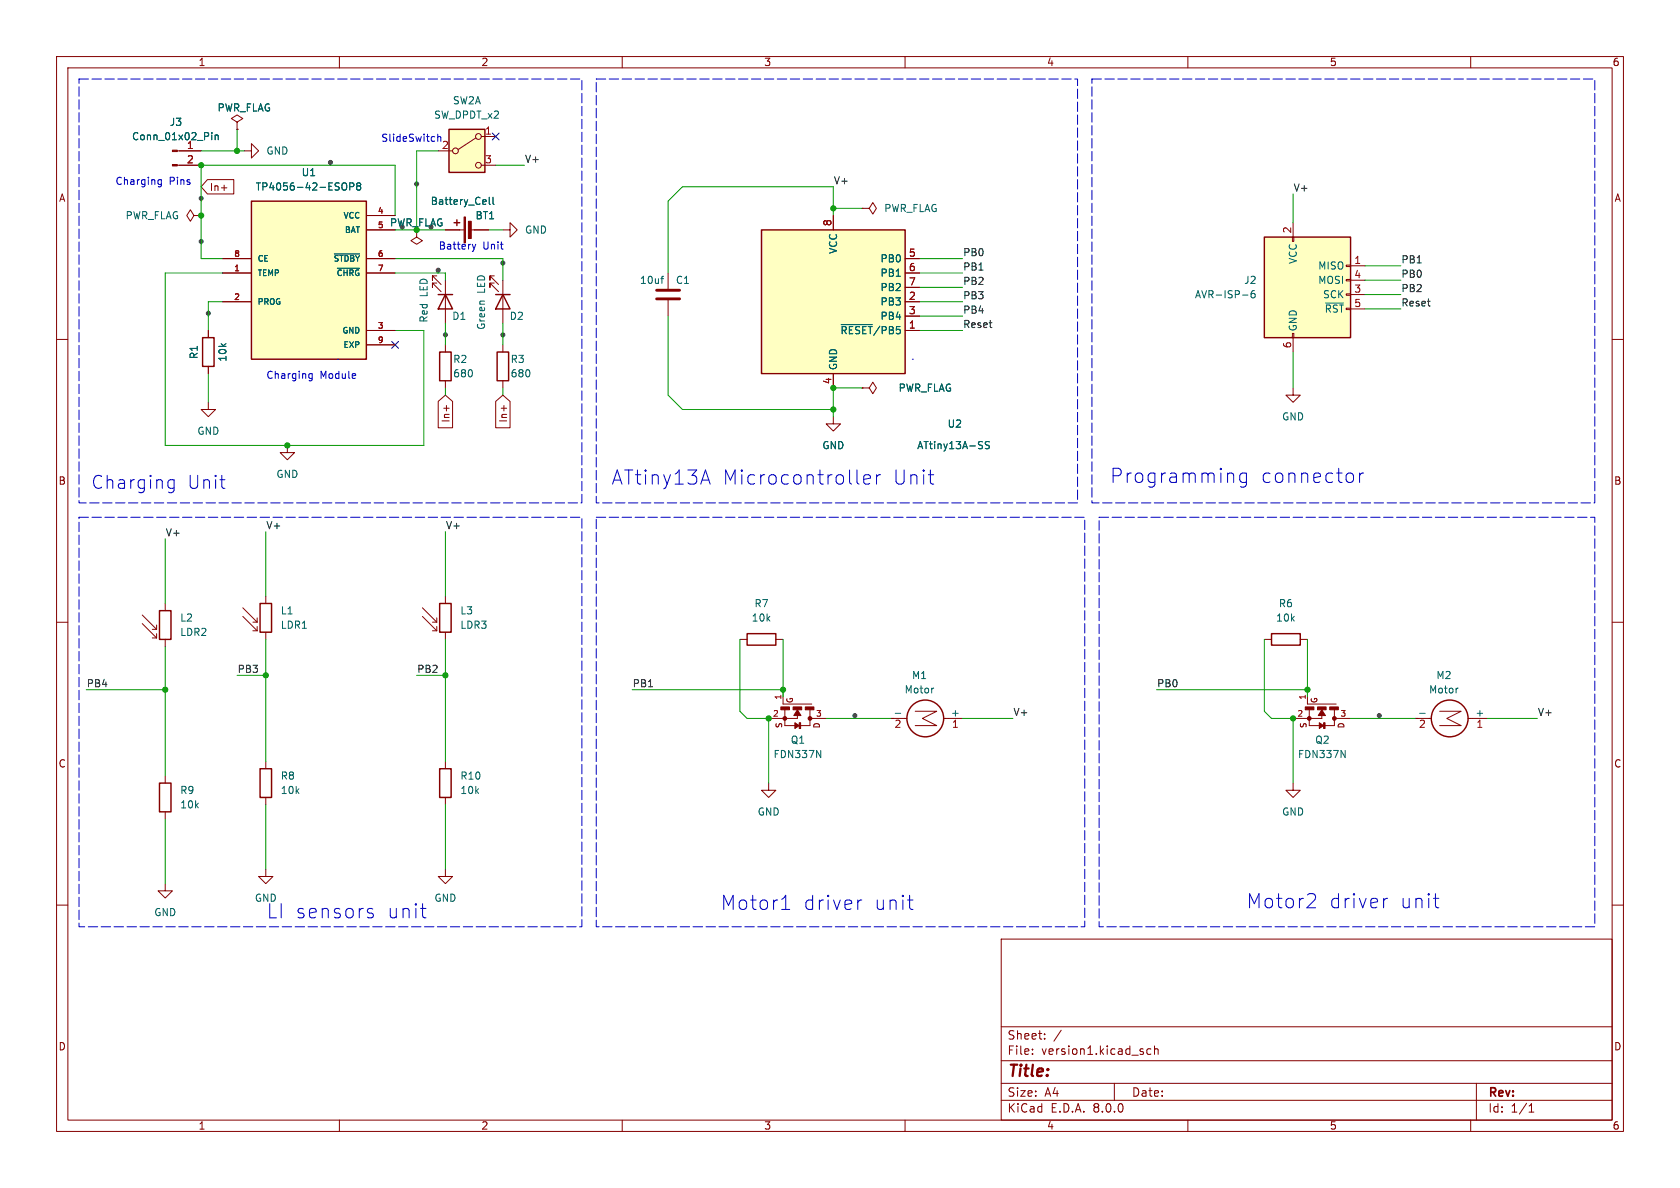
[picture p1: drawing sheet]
<svg xmlns="http://www.w3.org/2000/svg" width="297mm" height="210mm" viewBox="0 0 297 210" stroke-linecap="round" stroke-linejoin="round" font-family="sans-serif">
<g fill="none" stroke="#840000" stroke-width=".18">
<path d="M10 10h277v190h-277zM12 12h273v186h-273zM60 10v2M110 10v2M160 10v2M210 10v2M260 10v2M152.4 36.8h1.3l.6-1 .6 1-.6 1-.6-1M152.4 36.8h.1M10 60h2M285 60h2M152.4 68.6h1.3l.6-1 .6 1-.6 1-.6-1"/>
<path d="M152.4 68.6h.1M10 110h2M25.1 110.2l2.6 2.6M25.1 108.7l2.6 2.6M26.9 112.8h.8M26.9 111.3h.8M27.7 110.5v.8M27.7 112v.8M29.2 106.7v1.3M29.2 113v1.3M285 110h2M10 160h2"/>
<path d="M285 160h2M177 166h108v32h-108zM60 198v2M110 198v2M160 198v2M177 194.5h108M177 191.5h108M177 187.5h108M177 181.5h108M182.5 186.3v.1M182.5 185.5v.1M184.7 183.6v.1"/>
<path d="M184.7 182.8v.1M187.6 182.1l-1.3 2M197 191.5v3M203.5 185.5l-.5-.1-.3 .3v.4l.2 .2h.6M204.1 185.5l.2-.1 .4 .1v.9M204.1 184.9v1.5M210 198v2M260 198v2M261 191.5v6.5M270.3 196.6h.9M270.3 195.5l.4-.4v1.5"/>
</g>
<path d="M28.2 108h2v5h-2z" fill="none" stroke="#840000" stroke-width=".25"/>
<path d="M134.6 40.6h25.4v25.4h-25.4z" fill="#ffffc2"/>
<path d="M134.6 40.6h25.4v25.4h-25.4zM224.8 112h5.1v2h-5.1z" fill="none" stroke="#840000" stroke-width=".25"/>
<g fill="none" stroke="#840000" stroke-width=".18">
<path d="M31.3 29.2h4.3M31.3 26.7h4.3M43.2 26.7h1.2v-1.3l1.3 1.3-1.3 1.2v-1.2M147.3 38.1v2.5M73.7 40.6v1.3l1 .6-1 .7-1.1-.7 1.1-.6M118.1 48.3v2.8M118.1 53.1v2.8M160 58.4h2.6M160 53.3h2.6M160 55.9h2.6M160 45.7h2.6M160 48.3h2.6"/>
<path d="M160 50.8h2.6M147.3 66v2.6M223.5 113h1.3M229.9 113h1.2M228.6 138.4v1.3h1.3l-1.3 1.3-1.3-1.3h1.3M231.1 121.9v2.6h5.1M231.5 125.4v2.9h4.4v-2.9M233.7 126.5v.5h-5.1M235.9 127h2.9M47 153.7v1.2h1.3l-1.3 1.3-1.3-1.3h1.3"/>
</g>
<path d="M37.4 23.4v.2M37.4 23.9v.8M38 23.9v.8M38 24l.2-.1h.3l.1 .8M116.8 49.3h.5M117.3 48.8l-.2 .1M148.7 57.4h5.5M173.5 78l.2 .1M173.6 78.8v.4M174.9 78.1l-.5-.1-.2 .3 .1 .3 .5 .2v.4l-.1 .1h-.5M237.1 132.7l.7 1.2v-1.2" fill="none" stroke="#006464" stroke-width=".18"/>
<g fill="#840000" stroke="#840000" stroke-width=".18">
<path d="M30.5 29.1h.8v.2h-.8z"/>
<path d="M30.5 26.5h.8v.3h-.8z"/>
<path d="M230.8 125h1.5v.5h-1.5z"/>
<path d="M232.9 125h1.5v.5h-1.5z"/>
<path d="M235.1 125h1.5v.5h-1.5z"/>
<path d="M233.7 125.5l.6 1h-1.3z"/>
<path d="M233.2 127.8l.8 .5-.8 .5z"/>
<path d="M234 127.8h.3v1h-.3z"/>
<circle cx="231.5" cy="127" r=".33"/>
<circle cx="235.9" cy="127" r=".33"/>
</g>
<path d="M116.1 52.8h4M116.1 51.3h4" fill="none" stroke="#840000" stroke-width=".51"/>
<path d="M44.4 35.6h20.4v27.9h-20.4z" fill="#ffffc2"/>
<path d="M44.4 35.6h20.4v27.9h-20.4z" fill="none" stroke="#840000" stroke-width=".25"/>
<path d="M64.8 38.1h5M39.4 48.3h5M39.4 53.3h5M39.4 45.7h5M64.8 48.3h5M64.8 58.4h5M64.8 40.6h5M64.8 45.7h5M64.8 61h5M228.6 68.6v1.3h1.3l-1.3 1.2-1.3-1.2h1.3" fill="none" stroke="#840000" stroke-width=".18"/>
<path d="M60.7 32.3a.43 .43 0 0 1 .6 .5v.4a.43 .43 0 0 1-.6 .4M61.8 33l.6-.1 .2-.1-.1-.3-.7-.2v1.3M63.3 32.9l-.3-.3 .3-.3h.2l.3 .3-.3 .3M63.3 32.9l-.3 .2 .1 .4 .2 .1 .4-.1 .1-.1v-.3l-.3-.2M63.3 32.9h.2M59.1 44.9h4.5M59.6 47.4h4" fill="none" stroke="#006464" stroke-width=".18"/>
<path d="M223.5 41.9h15.3v17.8h-15.3z" fill="#ffffc2"/>
<g fill="none" stroke="#840000" stroke-width=".18">
<path d="M34.3 38.1l-.6-1-.7 1 .7 1 .6-1h1.3M35.6 38.1h.1M228.6 39.4v2.5M36.8 58.4v1.3M77.2 48.8h-.7v.7v-.7l1.5 1.5M77.2 50h-.7v.8v-.8l1.5 1.6M78.7 49.5v7.7M88.9 40.6h1.3v-1.2l1.2 1.2-1.2 1.3v-1.3M228.5 58.9h.2v.8h-.2zM228.5 41.9h.2v.8h-.2zM228.6 59.7v2.5M238 51.9h.8v.3h-.8z"/>
<path d="M238 49.4h.8v.3h-.8zM238 46.9h.8v.2h-.8zM238.8 47h2.5M238.8 52.1h2.5M238.8 49.5h2.5M238.8 54.6h2.5M36.8 71.1v1.3h1.3l-1.3 1.3-1.2-1.3h1.2M36.8 64.8v1.2M147.3 73.7v1.2h1.3l-1.3 1.3-1.3-1.3h1.3M42.9 109l2.6 2.5M42.9 107.4l2.6 2.6M44.7 111.5h.8"/>
<path d="M44.7 110h.8M45.5 109.2v.8M45.5 110.7v.8M47 105.4v1.3M47 111.8v1.2M74.7 109l2.5 2.5M74.7 107.4l2.5 2.6M76.5 111.5h.7M76.5 110h.7M77.2 109.2v.8M77.2 110.7v.8M78.7 105.4v1.3"/>
<path d="M78.7 111.8v1.2M130.8 113h1.3M137.2 113h1.2M29.2 137.2v1.2M47 134.6v1.3M78.7 134.6v1.3M135.9 138.4v1.3h1.3l-1.3 1.3-1.3-1.3h1.3M138.4 121.9v2.6h5.1M138.7 125.4v2.9h4.5v-2.9M141 126.5v.5h-5.1M143.2 127h2.8M157.5 127h2.8"/>
<path d="M161.8 125.7h3.8l-2.5 1.3 2.5 1.3h-3.8M166.8 127h3.4M250.2 127h2.8M254.5 125.7h3.8l-2.5 1.3 2.5 1.3h-3.8M259.5 127h3.4M29.2 156.2v1.3h1.3l-1.3 1.3-1.3-1.3h1.3M29.2 143.5v1.3M47 141v1.2M78.7 153.7v1.2h1.3l-1.3 1.3-1.2-1.3h1.2M78.7 141v1.2"/>
</g>
<g fill="none" stroke="#840000" stroke-width=".25">
<path d="M35.8 59.7h2v5.1h-2zM77.5 52.1h2.5M78.7 52.1l1.3 2.5h-2.5zM223.5 41.9h15.3v17.8h-15.3zM46 106.7h2v5.1h-2zM77.7 106.7h2.1v5.1h-2.1zM132.1 112h5.1v2h-5.1zM28.2 138.4h2v5.1h-2zM46 135.9h2v5.1h-2zM77.7 135.9h2.1v5.1h-2.1z"/>
<circle cx="163.6" cy="127" r="3.3"/>
<circle cx="256.3" cy="127" r="3.3"/>
</g>
<path d="M219.7 52.2h.9M221.8 51.4h-.4a.86 .86 0 0 0 0 1.2l.4-.1 .1-.4-.2-.2h-.4l-.1 .2M234.3 53.6h3.2M144.4 132.7l.7 1.2v-1.2M158.3 126.1h.9M164.9 121.7h.2M251 126.1h.9M257.7 121.7h.1" fill="none" stroke="#006464" stroke-width=".18"/>
<g fill="#840000" stroke="#840000" stroke-width=".18">
<path d="M138 125h1.6v.5h-1.6z"/>
<path d="M140.2 125h1.5v.5h-1.5z"/>
<path d="M142.4 125h1.5v.5h-1.5z"/>
<path d="M141 125.5l.6 1h-1.3z"/>
<path d="M140.5 127.8l.8 .5-.8 .5z"/>
<path d="M141.3 127.8h.2v1h-.2z"/>
<circle cx="138.7" cy="127" r=".33"/>
<circle cx="143.2" cy="127" r=".33"/>
</g>
<path d="M79.4 22.9h6.3v7.6h-6.3z" fill="#ffffc2"/>
<g fill="none" stroke="#840000" stroke-width=".18">
<path d="M31.7 26.7h3.9M31.7 29.2h3.9M36.7 31.7h4.6v2.6h-4.6l-1.1-1.3zM39.1 33.2h1M41.9 21.6l1-.6-1-.7-1 .7 1 .6v1.3M41.9 22.9h.1M64.8 38.1h5M77.5 26.7h2.5M84.1 24.4l-3.1 2M85.1 24.1h2.5M85.1 29.2h2.5M147.3 38.1v2.5"/>
<path d="M36.8 58.4v1.3M39.4 53.3h5M39.4 45.7h5M39.4 48.3h5M64.8 40.6h5M64.8 58.4h5M64.8 45.7h5M64.8 48.3h5M78.7 40.6h3.3M83.1 40.6h3.3M87.4 48.8h-.8v.7v-.7l1.5 1.5M87.4 50h-.8v.8v-.8l1.5 1.6"/>
<path d="M88.9 49.5v7.7M160 58.4h2.6M160 53.3h2.6M160 55.9h2.6M160 45.7h2.6M160 48.3h2.6M160 50.8h2.6M36.8 64.8v1.2M50.8 78.7v1.3h1.3l-1.3 1.3-1.3-1.3h1.3M64.8 61h5M77.5 71l1.2-1.1 1.3 1.1v4.6h-2.5zM78.7 61v1.2"/>
<path d="M78.7 67.3v1.3M78.9 71.7v.9M87.6 71l1.3-1.1 1.3 1.1v4.6h-2.6zM88.9 61v1.2M88.9 67.3v1.3M89.1 71.7v.9M147.3 66v2.6M152.4 68.6h.1"/>
<circle cx="80.5" cy="26.7" r=".51"/>
<circle cx="84.6" cy="29.2" r=".51"/>
<circle cx="84.6" cy="24.1" r=".51"/>
</g>
<path d="M79.4 22.9h6.3v7.6h-6.3zM80.3 39.4h1M80.8 38.9v1M87.6 52.1h2.6M88.9 52.1l1.3 2.5h-2.6zM77.7 62.2h2.1v5.1h-2.1zM87.9 62.2h2v5.1h-2z" fill="none" stroke="#840000" stroke-width=".25"/>
<g fill="#840000" stroke="#840000" stroke-width=".18">
<path d="M82 38.4h.3v4.5h-.3z"/>
<path d="M82.8 39.1h.5v3.1h-.5z"/>
</g>
<g fill="none" stroke="#006464" stroke-width=".18">
<path d="M37.4 23.4v.2M37.4 23.9v.8M38 23.9v.8M38 24l.2-.1h.3l.1 .8M60.7 32.3a.43 .43 0 0 1 .6 .5v.4a.43 .43 0 0 1-.6 .4M61.8 33l.6-.1 .2-.1-.1-.3-.7-.2v1.3M63.3 32.9l-.3-.3 .3-.3h.2l.3 .3-.3 .3M63.3 32.9l-.3 .2 .1 .4 .2 .1 .4-.1 .1-.1v-.3l-.3-.2M63.3 32.9h.2M86.5 34.9v1.1l.2 .1M87.2 34.9v1.1l.1 .1M59.1 44.9h4.5"/>
<path d="M59.6 47.4h4M148.7 57.4h5.5M173.5 78l.2 .1M173.6 78.8v.4M174.9 78.1l-.5-.1-.2 .3 .1 .3 .5 .2v.4l-.1 .1h-.5"/>
</g>
<path d="M35.6 35.4v.2M58.4 29.1v.1M73.7 32.9v.1M35.6 43v.2M36.8 55.7v.2M77.5 48.1v.2M78.7 59.5v.2M88.9 46.8v.2M88.9 59.5v.2M151.1 126.9v.1M243.8 126.9v.1" fill="none" stroke="#484848" stroke-width=".18"/>
<g fill="#484848" stroke="#484848" stroke-width=".18">
<circle cx="151.1" cy="126.5" r=".36"/>
<circle cx="243.8" cy="126.5" r=".36"/>
<circle cx="78.7" cy="59.2" r=".36"/>
<circle cx="88.9" cy="46.5" r=".36"/>
<circle cx="35.6" cy="42.7" r=".36"/>
<circle cx="73.7" cy="32.5" r=".36"/>
<circle cx="36.8" cy="55.4" r=".36"/>
<circle cx="58.4" cy="28.7" r=".36"/>
<circle cx="88.9" cy="59.2" r=".36"/>
<circle cx="35.6" cy="35.1" r=".36"/>
<circle cx="77.5" cy="47.8" r=".36"/>
</g>
<g fill="none" stroke="#0000c2" stroke-width=".18">
<path d="M28 32.5l.2 .1 .3-.1M28.5 31.8v1l-.2 .2h-.3M28.5 31.8h-.3l-.2 .1M77.4 23.7v1.3M77.4 24.3l.2-.2 .3 .1v.8M83.5 43.2l.3 .8M83.8 44l-.2 .4M84.1 43.2l-.3 .8M54.6 66.8l.2 .1 .4-.1M55.2 66v1.1l-.2 .2h-.4M55.2 66.1l-.4-.1-.2 .2M59.7 63.5h.1"/>
<path d="M161.3 63.5h.1M29.9 86.2l.2 .1 .7-.1M29.9 84.9l.2-.1 .7 .1M30.8 84.8v1.9a.62 .62 0 0 1-1 .3M38.9 84.8h.9M39.5 86.3h.3M124.1 84.9h1.2M124.7 83.1l.9 2.5M151.5 85.2l.4 .4M152.7 84.7l1.2-.2-.1-.5-.7-.1-.4 .4v.9l.1 .3 .3 .1 .7-.1M155 83.9v1.7M155.7 83.9a.64 .64 0 0 0-.7 .5"/>
<path d="M164.1 83.9h1M164.8 85.6h.3M218 83.7l.1 .3v1.3M220.4 83.6v2a.68 .68 0 0 1-1.1 .4M220.4 83.7l-.8-.1-.4 .5v.7l.2 .4 .2 .1 .8-.1M239.2 83.9l.1 .2v.7l-.1 .2M240.4 83.6v1.7M241.1 83.6a.64 .64 0 0 0-.7 .5M138.4 158.9l.5-.6v2.5M152.4 159.1l-.6 .2M160.4 159.1h1M231.5 158h.6a.68 .68 0 0 1 .4 1l-1.5 1.5h1.6"/>
<path d="M245.3 158.8l-.6 .2M253.4 158.8h1M65.3 161.4l.6 .1 .1 .4-.3 .4h-.5M65.3 160.6l.6 .1M74.4 160.6h.9M74.8 162.1l.5 .2M138.2 160.8h1.4M160.9 160.6l.5 .2M253.9 160.4l.5 .1"/>
</g>
<path d="M14 14h88.9v74.9h-88.9zM105.4 14h85.1v74.9h-85.1zM193 14h88.9v74.9h-88.9zM14 91.4h88.9v72.4h-88.9zM105.4 91.4h86.4v72.4h-86.4zM194.3 91.4h87.6v72.4h-87.6z" fill="none" stroke="#0000c2" stroke-width=".18" stroke-dasharray="1.7 .6"/>
<g fill="none" stroke="#009600" stroke-width=".18">
<path d="M35.6 26.7h7.6M41.9 22.9v3.8M69.8 38.1v-8.9h-34.2v16.5h3.8M77.5 26.7h-3.8v13.9M87.6 29.2h5.1M147.3 38.1v-5.1h-26.7l-2.5 2.6v12.7M147.3 36.8h5.1M228.6 34.3v5.1M39.4 48.3h-10.2v30.4h45.7v-20.3h-5.1M39.4 53.3h-2.6v5.1M69.8 45.7h19.1v3.8M69.8 48.3h8.9v1.2"/>
<path d="M69.8 40.6h8.9M78.7 57.2v3.8M86.4 40.6h2.5M88.9 57.2v3.8M118.1 55.9v14l2.5 2.5h26.7M162.6 48.3h7.6M162.6 45.7h7.6M162.6 50.8h7.6M162.6 58.4h7.6M162.6 53.3h7.6M162.6 55.9h7.6M241.3 52.1h6.3"/>
<path d="M241.3 47h6.3M241.3 49.5h6.3M241.3 54.6h6.3M36.8 66v5.1M78.7 68.6v1.3M88.9 68.6v1.3M152.4 68.6h-5.1v5.1M228.6 62.2v6.4M29.2 95.3v11.4M47 94v11.4M78.7 94v11.4M29.2 114.3v22.9"/>
<path d="M41.9 119.4h5.1M47 113v21.6M73.7 119.4h5M78.7 113v21.6M130.8 113v12.7l1.3 1.3h3.8v11.4M138.4 113v10.2M223.5 113v12.7l1.3 1.3h3.8v11.4M231.1 113v10.2M15.2 121.9h14M111.8 121.9h26.6M146 127h11.5M170.2 127h8.9"/>
<path d="M204.5 121.9h26.6M238.8 127h11.4M262.9 127h8.9M29.2 144.8v11.4M47 142.2v11.5M78.7 142.2v11.5"/>
</g>
<path d="M87 23.5l1.2 1.2M88.2 23.5l-1.2 1.2M69.2 60.4l1.3 1.2M70.5 60.4l-1.3 1.2" fill="none" stroke="#000084" stroke-width=".18"/>
<g fill="#009600" stroke="#009600" stroke-width=".18">
<circle cx="147.3" cy="36.8" r=".46"/>
<circle cx="29.2" cy="121.9" r=".46"/>
<circle cx="50.8" cy="78.7" r=".46"/>
<circle cx="78.7" cy="119.4" r=".46"/>
<circle cx="47" cy="119.4" r=".46"/>
<circle cx="231.1" cy="121.9" r=".46"/>
<circle cx="228.6" cy="127" r=".46"/>
<circle cx="147.3" cy="72.4" r=".46"/>
<circle cx="147.3" cy="68.6" r=".46"/>
<circle cx="135.9" cy="127" r=".46"/>
<circle cx="138.4" cy="121.9" r=".46"/>
<circle cx="41.9" cy="26.7" r=".46"/>
<circle cx="73.7" cy="40.6" r=".46"/>
<circle cx="35.6" cy="29.2" r=".46"/>
<circle cx="35.6" cy="38.1" r=".46"/>
</g>
<g font-size="3.5" fill="#0000c2">
<text x="107.9" y="85.9">ATtiny13A</text>
<text x="127.6" y="85.9">Microcontroller</text>
<text x="157.6" y="85.9">Unit</text>
<text x="196.1" y="85.6">Programming</text>
<text x="222.7" y="85.6">connector</text>
<text x="127.3" y="161.1">Motor1</text>
<text x="141.9" y="161.1">driver</text>
<text x="154.3" y="161.1">unit</text>
<text x="220.2" y="160.8">Motor2</text>
<text x="234.8" y="160.8">driver</text>
<text x="247.3" y="160.8">unit</text>
<text x="47" y="162.6">LI sensors</text>
<text x="68.2" y="162.6">unit</text>
</g>
<g font-size="3.2" fill="#0000c2">
<text x="16" y="86.6">Charging</text>
<text x="33" y="86.6">Unit</text>
</g>
<text font-size="2.8" fill="#840000" x="178" y="190.9">Title:</text>
<g font-size="2.1" fill="#840000">
<text x="178" y="184">Sheet:</text>
<text x="178" y="186.7">File:</text>
<text x="184.1" y="186.7">version1.kicad_sch</text>
<text x="178" y="196.9">KiCad</text>
<text x="178" y="194.1">Size:</text>
<text x="184.7" y="194.1">A4</text>
<text x="185.7" y="196.9">E.D.A.</text>
<text x="193.3" y="196.9">8.0.0</text>
<text x="200" y="194.1">Date:</text>
<text x="263" y="194.3">Rev:</text>
<text x="263" y="196.9">Id:</text>
<text x="267.1" y="196.9">1/1</text>
</g>
<g font-size="1.8" fill="#840000">
<text x="35" y="11.9">1</text>
<text x="85" y="11.9">2</text>
<text x="135" y="11.9">3</text>
<text x="185" y="11.9">4</text>
<text x="235" y="11.9">5</text>
<text x="285" y="11.9">6</text>
<text x="10.3" y="35.9">A</text>
<text x="37" y="34">In+</text>
<text x="285.3" y="35.9">A</text>
<text x="68.8" y="40.2">PWR_FLAG</text>
<text x="79.7" y="74.8" transform="rotate(-90 79.7 74.8)">In+</text>
<text x="89.9" y="74.8" transform="rotate(-90 89.9 74.8)">In+</text>
<text x="10.3" y="85.9">B</text>
<text x="285.3" y="85.9">B</text>
<text x="10.3" y="135.9">C</text>
<text x="285.3" y="135.9">C</text>
<text x="10.3" y="185.9">D</text>
<text x="285.3" y="185.9">D</text>
<text x="35" y="199.9">1</text>
<text x="85" y="199.9">2</text>
<text x="135" y="199.9">3</text>
<text x="185" y="199.9">4</text>
<text x="235" y="199.9">5</text>
<text x="285" y="199.9">6</text>
</g>
<g font-size="1.8" fill="#006464">
<text x="29.9" y="22.5">J3</text>
<text x="38.4" y="19.9">PWR_FLAG</text>
<text x="76.6" y="21.2">SW_DPDT_x2</text>
<text x="80" y="18.6">SW2A</text>
<text x="23.2" y="25">Conn_01x02_Pin</text>
<text x="47" y="27.5">GND</text>
<text x="45.1" y="33.9">TP4056-42-ESOP8</text>
<text x="53.2" y="31.3">U1</text>
<text x="22.1" y="39">PWR_FLAG</text>
<text x="76" y="36.4">Battery_Cell</text>
<text x="84" y="39">BT1</text>
<text x="92.7" y="41.5">GND</text>
<text x="156.2" y="37.7">PWR_FLAG</text>
<text x="148.2" y="45" transform="rotate(-90 148.2 45)">VCC</text>
<text x="155.6" y="46.6">PB0</text>
<text x="229.5" y="46.8" transform="rotate(-90 229.5 46.8)">VCC</text>
<text x="232.9" y="47.9">MISO</text>
<text x="75.8" y="52.5" transform="rotate(-90 75.8 52.5)">LED</text>
<text x="86" y="51.9" transform="rotate(-90 86 51.9)">LED</text>
<text x="113" y="50.4">10uf</text>
<text x="119.4" y="50.4">C1</text>
<text x="155.6" y="49.1">PB1</text>
<text x="155.6" y="51.7">PB2</text>
<text x="211.2" y="52.9">AVR-ISP-6</text>
<text x="219.9" y="50.4">J2</text>
<text x="232.9" y="50.4">MOSI</text>
<text x="233.8" y="52.9">SCK</text>
<text x="75.8" y="57.1" transform="rotate(-90 75.8 57.1)">Red</text>
<text x="79.9" y="56.7">D1</text>
<text x="86" y="58.4" transform="rotate(-90 86 58.4)">Green</text>
<text x="90" y="56.7">D2</text>
<text x="148.5" y="59.3">~{RESET}/PB5</text>
<text x="155.6" y="54.2">PB3</text>
<text x="155.6" y="56.7">PB4</text>
<text x="229.5" y="58.7" transform="rotate(-90 229.5 58.7)">GND</text>
<text x="234.1" y="55.5">~{RST}</text>
<text x="35.2" y="63.6" transform="rotate(-90 35.2 63.6)">R1</text>
<text x="40.2" y="64.1" transform="rotate(-90 40.2 64.1)">10k</text>
<text x="80" y="64.4">R2</text>
<text x="90.2" y="64.4">R3</text>
<text x="148.2" y="65.5" transform="rotate(-90 148.2 65.5)">GND</text>
<text x="80" y="66.9">680</text>
<text x="90.2" y="66.9">680</text>
<text x="158.8" y="69.4">PWR_FLAG</text>
<text x="34.8" y="77.1">GND</text>
<text x="167.4" y="75.8">U2</text>
<text x="226.6" y="74.5">GND</text>
<text x="145.3" y="79.6">GND</text>
<text x="162" y="79.6">ATtiny13A-SS</text>
<text x="48.8" y="84.7">GND</text>
<text x="133.3" y="107.5">R7</text>
<text x="226" y="107.5">R6</text>
<text x="31.8" y="110.1">L2</text>
<text x="31.8" y="112.6">LDR2</text>
<text x="49.5" y="108.8">L1</text>
<text x="49.5" y="111.4">LDR1</text>
<text x="81.3" y="108.8">L3</text>
<text x="81.3" y="111.4">LDR3</text>
<text x="132.8" y="110.1">10k</text>
<text x="225.5" y="110.1">10k</text>
<text x="159.8" y="122.8">Motor</text>
<text x="161.1" y="120.2">M1</text>
<text x="252.5" y="122.8">Motor</text>
<text x="253.8" y="120.2">M2</text>
<text x="139.7" y="131.7">Q1</text>
<text x="168" y="126.7">+</text>
<text x="232.4" y="131.7">Q2</text>
<text x="260.7" y="126.7">+</text>
<text x="136.6" y="134.2">FDN337N</text>
<text x="229.4" y="134.2">FDN337N</text>
<text x="31.8" y="140.6">R9</text>
<text x="31.8" y="143.1">10k</text>
<text x="49.5" y="138">R8</text>
<text x="49.5" y="140.6">10k</text>
<text x="81.3" y="140.6">10k</text>
<text x="81.3" y="138">R10</text>
<text x="133.9" y="144.4">GND</text>
<text x="226.6" y="144.4">GND</text>
<text x="45" y="159.6">GND</text>
<text x="76.7" y="159.6">GND</text>
<text x="27.2" y="162.2">GND</text>
</g>
<g font-size="1.8" fill="#a90000">
<text x="85.7" y="23.9">1</text>
<text x="32.9" y="26.4">1</text>
<text x="32.9" y="29">2</text>
<text x="78" y="26.4">2</text>
<text x="85.7" y="29">3</text>
<text x="147.1" y="40.1" transform="rotate(-90 147.1 40.1)">8</text>
<text x="228.3" y="41.3" transform="rotate(-90 228.3 41.3)">2</text>
<text x="160.6" y="45.5">5</text>
<text x="239.3" y="46.7">1</text>
<text x="160.6" y="53.1">2</text>
<text x="160.6" y="48">6</text>
<text x="160.6" y="50.5">7</text>
<text x="239.3" y="51.8">3</text>
<text x="239.3" y="49.3">4</text>
<text x="160.6" y="58.2">1</text>
<text x="160.6" y="55.6">3</text>
<text x="239.3" y="54.4">5</text>
<text x="228.3" y="61.7" transform="rotate(-90 228.3 61.7)">6</text>
<text x="147.1" y="68" transform="rotate(-90 147.1 68)">4</text>
<text x="158" y="129">2</text>
<text x="168.2" y="129">1</text>
<text x="250.8" y="129">2</text>
<text x="260.9" y="129">1</text>
</g>
<g font-size="1.8" fill="#0000c2">
<text x="67.3" y="25.2">SlideSwitch</text>
<text x="20.3" y="32.8">Charging</text>
<text x="29.9" y="32.8">Pins</text>
<text x="77.5" y="44.2">Battery</text>
<text x="85.4" y="44.2">Unit</text>
<text x="47" y="67.1">Charging</text>
<text x="56.6" y="67.1">Module</text>
</g>
<g font-size="1.8" fill="#0f0f0f">
<text x="92.7" y="28.9">V+</text>
<text x="147.3" y="32.7">V+</text>
<text x="228.6" y="33.9">V+</text>
<text x="170.2" y="45.4">PB0</text>
<text x="170.2" y="47.9">PB1</text>
<text x="247.6" y="46.6">PB1</text>
<text x="170.2" y="53">PB3</text>
<text x="170.2" y="50.5">PB2</text>
<text x="247.6" y="49.2">PB0</text>
<text x="247.6" y="51.7">PB2</text>
<text x="170.2" y="58.1">Reset</text>
<text x="170.2" y="55.5">PB4</text>
<text x="247.6" y="54.3">Reset</text>
<text x="29.2" y="94.9">V+</text>
<text x="47" y="93.6">V+</text>
<text x="78.7" y="93.6">V+</text>
<text x="41.9" y="119">PB3</text>
<text x="73.7" y="119">PB2</text>
<text x="15.2" y="121.6">PB4</text>
<text x="111.8" y="121.6">PB1</text>
<text x="204.5" y="121.6">PB0</text>
<text x="179.1" y="126.7">V+</text>
<text x="271.8" y="126.7">V+</text>
</g>
<g font-size="1.4" fill="#006464">
<text x="60.6" y="38.8">VCC</text>
<text x="60.8" y="41.4">BAT</text>
<text x="45.5" y="46.5">CE</text>
<text x="58.9" y="46.5">~{STDBY}</text>
<text x="45.5" y="49">TEMP</text>
<text x="59.4" y="49">~{CHRG}</text>
<text x="45.5" y="54.1">PROG</text>
<text x="60.4" y="59.2">GND</text>
<text x="60.6" y="61.7">EXP</text>
</g>
<g font-size="1.4" fill="#a90000">
<text x="66.7" y="37.8">4</text>
<text x="66.7" y="40.4">5</text>
<text x="41.3" y="45.5">8</text>
<text x="66.7" y="45.5">6</text>
<text x="41.3" y="48">1</text>
<text x="41.3" y="53.1">2</text>
<text x="66.7" y="48">7</text>
<text x="66.7" y="58.2">3</text>
<text x="66.7" y="60.7">9</text>
<text x="138.2" y="123.8" transform="rotate(-90 138.2 123.8)">1</text>
<text x="230.9" y="123.8" transform="rotate(-90 230.9 123.8)">1</text>
<text x="136.5" y="126.7">2</text>
<text x="144.2" y="126.7">3</text>
<text x="229.3" y="126.7">2</text>
<text x="236.9" y="126.7">3</text>
</g>
<g font-size="1.4" fill="#840000">
<text x="140.4" y="124.4" transform="rotate(-90 140.4 124.4)">G</text>
<text x="233.1" y="124.4" transform="rotate(-90 233.1 124.4)">G</text>
<text x="138.5" y="128.8" transform="rotate(-90 138.5 128.8)">S</text>
<text x="145.1" y="128.9" transform="rotate(-90 145.1 128.9)">D</text>
<text x="231.2" y="128.8" transform="rotate(-90 231.2 128.8)">S</text>
<text x="237.9" y="128.9" transform="rotate(-90 237.9 128.9)">D</text>
</g>
</svg>
